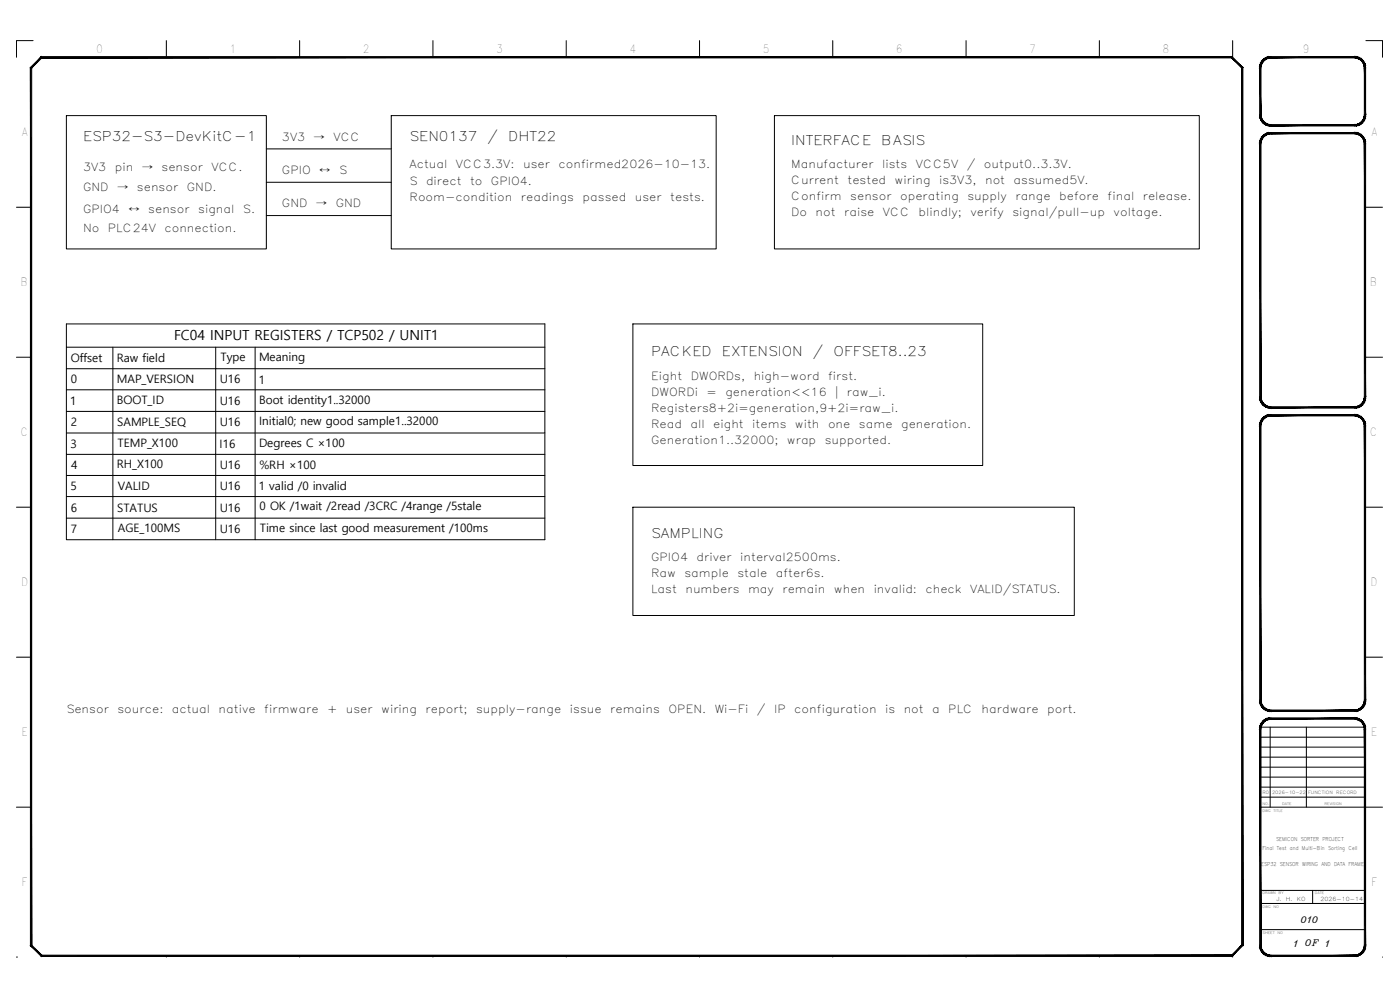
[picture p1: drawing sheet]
<svg xmlns="http://www.w3.org/2000/svg" width="420mm" height="297mm" viewBox="0 0 420 297" stroke-linecap="round" stroke-linejoin="round" font-family="sans-serif">
<g fill="none" stroke="#000" stroke-width=".3">
<path d="M9.9 12.2h-5v5M49.9 12.2v5M89.9 12.2v5M129.9 12.2v5M169.9 12.2v5M209.9 12.2v5M249.9 12.2v5M289.9 12.2v5M329.9 12.2v5M369.9 12.2v5M409.9 12.2h5v5M19.9 34.7h60v40h-60z"/>
<path d="M117.4 34.7h97.5v40h-97.5zM232.4 34.7h127.5v40h-127.5zM372.8 20.3v17.6M79.9 44.7h37.5M79.9 54.7h37.5M4.9 62.2h4.4M79.9 64.7h37.5M409.9 62.2h5M19.9 97.2h143.6v64.7h-143.6zM189.9 97.2h105v42.5h-105zM4.9 107.2h4.4M19.9 104.2h143.6"/>
<path d="M19.9 110.6h143.6M19.9 117h143.6M33.9 104.2v57.7M64.7 104.2v57.7M76.6 104.2v57.7M409.9 107.2h5M19.9 123.4h143.6M19.9 129.9h143.6M19.9 136.3h143.6M4.9 152.2h4.4M19.9 142.7h143.6M19.9 149h143.6"/>
<path d="M19.9 155.5h143.6M189.9 152.2h132.5v32.5h-132.5zM409.9 152.2h5M4.9 197.2h4.4M409.9 197.2h5M378.3 218.2h31.4M381.2 218.2v24M392.1 218.2v24M378.2 239.2h31.4M378.3 236.2h31.3M378.3 233.2h31.3M378.3 230.2h31.3"/>
<path d="M378.3 227.2h31.4M378.3 224.2h31.4M378.3 221.2h31.4M4.9 242.2h4.4M372.8 259.4v24.2M378.2 242.2h31.4M409.9 242.2h5M378.2 278.9h31.4M378.2 271.1h31.4M378.2 267.2h31.4M393.9 267.2v3.9M4.9 287.2h.1"/>
<path d="M49.9 286.8v.4M89.9 286.8v.4M129.9 286.8v.4M169.9 286.8v.4M209.9 286.8v.4M249.9 286.8v.4M289.9 286.8v.4M329.9 286.8v.4M369.9 286.5v.7M414.9 287.2h.1"/>
</g>
<g fill="#000" stroke="#000" stroke-width=".3">
<path d="M380.9 17h.5v.4zM380.9 17v.4h.5zM380.4 17.2l.5-.2v.4zM380.4 17.2l.1 .3 .4-.1zM379.9 17.3l.5-.1 .1 .3zM379.9 17.3l.2 .4 .4-.2zM379.4 17.6l.5-.3 .2 .4zM379.4 17.6l.3 .3 .4-.2zM379 18l.4-.4 .3 .3zM379 18l.3 .2 .4-.3zM379 18l.3 .2-.6 .2zM378.7 18.4l.3 .2 .3-.4zM378.7 18.4l.3 .2-.6 .2zM378.4 18.8l.4 .2 .2-.4zM378.4 18.8l.4 .2-.6 .3zM378.2 19.3l.4 .1 .2-.4zM378.2 19.3l.4 .1-.5 .4zM378.1 19.8l.4 .1 .1-.5zM378.1 19.8l.4 .1-.5 .4zM378.5 19.9l-.5 .4h.4z"/>
<path d="M381.4 17.4h25.1v-.4zM381.4 17h25.1l-25.1 .4z"/>
<path d="M378 34.5h.4l-.3 .5zM378.4 34.5l-.3 .5 .4-.1zM378.1 35l.4-.1-.3 .6zM378.5 34.9l-.3 .6 .4-.1zM378.2 35.5l.4-.1-.2 .6zM378.6 35.4l-.2 .6 .4-.2zM378.4 36l.4-.2-.1 .6zM378.8 35.8l-.1 .6 .3-.2zM378.7 36.4l.3-.2v.6zM379 36.2v.6l.3-.3zM379 36.8l.3-.3 .1 .7zM379.3 36.5l.1 .7 .3-.4zM379.7 36.8l.2 .6-.5-.2zM379.7 36.8l.2 .6 .2-.3zM380.1 37.1l.3 .5-.5-.2zM380.1 37.1l.3 .5 .1-.3zM380.5 37.3l.4 .5-.5-.2zM380.5 37.3l.4 .5v-.4zM380.9 37.4l.5 .4h-.5zM380.9 37.4l.5 .4v-.4z"/>
<path d="M378 20.3l.4 14.2v-14.2zM378 20.3l.4 14.2h-.4z"/>
<path d="M380.9 39.8h.5v.3zM380.9 39.8v.4l.5-.1zM380.4 39.9l.5-.1v.4zM380.4 39.9l.1 .4 .4-.1zM379.9 40.1l.5-.2 .1 .4zM379.9 40.1l.2 .4 .4-.2zM379.4 40.4l.5-.3 .2 .4zM379.4 40.4l.3 .3 .4-.2zM379 40.7l.4-.3 .3 .3zM379 40.7l.3 .3 .4-.3zM379 40.7l.3 .3-.6 .1zM378.7 41.1l.3 .3 .3-.4zM378.7 41.1l.3 .3-.6 .2zM378.4 41.6l.4 .2 .2-.4zM378.4 41.6l.4 .2-.6 .3zM378.2 42.1l.4 .1 .2-.4zM378.2 42.1l.4 .1-.5 .4zM378.1 42.6h.4l.1-.4zM378.1 42.6h.4l-.5 .5zM378.5 42.6l-.5 .5h.4z"/>
<path d="M381.4 37.8h25.1v-.4zM381.4 37.4h25.1l-25.1 .4z"/>
<path d="M406.5 37.4l.5 .4h-.5zM406.5 37.4l.5 .4v-.4zM407 37.4l.5 .2-.5 .2zM407 37.4l.5 .2-.1-.3zM407.4 37.3l.6 .1-.5 .2zM407.4 37.3l.6 .1-.2-.3zM407.8 37.1l.7 .1-.5 .2zM407.8 37.1l.7 .1-.3-.4zM408.2 36.8h.7l-.4 .4zM408.2 36.8h.7l-.3-.3zM408.6 36.5l.6-.1-.3 .4zM408.9 36.2l-.3 .3 .6-.1zM408.9 36.2l.6-.2-.3 .4zM409.1 35.8l-.2 .4 .6-.2zM409.1 35.8l.6-.3-.2 .5zM409.3 35.4l-.2 .4 .6-.3zM409.3 35.4l.5-.4-.1 .5zM409.4 34.9l-.1 .5 .5-.4zM409.8 34.5v.5l-.4-.1zM409.5 34.5l-.1 .4 .4-.4z"/>
<path d="M409.5 20.3l.3 14.2v-14.2zM409.5 20.3l.3 14.2h-.3z"/>
<path d="M409.8 19.8v.5h-.3zM409.4 19.9l.1 .4 .3-.5zM409.7 19.3l.1 .5-.4 .1zM409.3 19.4l.1 .5 .3-.6zM409.5 18.8l.2 .5-.4 .1zM409.1 19l.2 .4 .2-.6zM409.2 18.4l.3 .4-.4 .2zM408.9 18.6l.2 .4 .1-.6zM408.9 18l.3 .4-.3 .2zM408.9 18l-.3 .2 .3 .4zM408.5 17.6l.4 .4-.3 .2zM408.5 17.6l-.3 .3 .4 .3zM408 17.3l.5 .3-.3 .3zM408 17.3l-.2 .4 .4 .2zM407.5 17.2l.5 .1-.2 .4zM407.5 17.2l-.1 .3 .4 .2zM407 17l.5 .2-.1 .3zM407 17v.4l.4 .1zM406.5 17h.5v.4zM406.5 17v.4h.5z"/>
<path d="M378 43.1l.4 76v-76zM378 43.1l.4 76h-.4z"/>
<path d="M381.4 40.1h25.1v-.3zM381.4 39.8h25.1l-25.1 .3z"/>
<path d="M409.5 43.1l.3 76v-76zM409.5 43.1l.3 76h-.3z"/>
<path d="M409.8 42.6v.5h-.3zM409.4 42.6l.1 .5 .3-.5zM409.7 42.1l.1 .5h-.4zM409.3 42.2l.1 .4 .3-.5zM409.5 41.6l.2 .5-.4 .1zM409.1 41.8l.2 .4 .2-.6zM409.2 41.1l.3 .5-.4 .2zM408.9 41.4l.2 .4 .1-.7zM408.9 40.7l.3 .4-.3 .3zM408.9 40.7l-.3 .3 .3 .4zM408.5 40.4l.4 .3-.3 .3zM408.5 40.4l-.3 .3 .4 .3zM408 40.1l.5 .3-.3 .3zM408 40.1l-.2 .4 .4 .2zM407.5 39.9l.5 .2-.2 .4zM407.5 39.9l-.1 .4 .4 .2zM407 39.8l.5 .1-.1 .4zM407 39.8v.4l.4 .1zM406.5 39.8h.5v.4zM406.5 39.8v.3l.5 .1z"/>
<path d="M378 119.1h.4l-.3 .5zM378.4 119.1l-.3 .5h.4zM378.1 119.6h.4l-.3 .5zM378.5 119.6l-.3 .5 .4-.1zM378.2 120.1l.4-.1-.2 .6zM378.6 120l-.2 .6 .4-.2zM378.4 120.6l.4-.2-.1 .7zM378.8 120.4l-.1 .7 .3-.3zM378.7 121.1l.3-.3v.7zM379 120.8v.7l.3-.3zM379 121.5l.3-.3 .1 .6zM379.3 121.2l.1 .6 .3-.3zM379.7 121.5l.2 .6-.5-.3zM379.7 121.5l.2 .6 .2-.4zM380.1 121.7l.3 .6-.5-.2zM380.1 121.7l.3 .6 .1-.4zM380.5 121.9l.4 .5-.5-.1zM380.5 121.9l.4 .5v-.4zM380.9 122l.5 .4h-.5zM380.9 122l.5 .4v-.4z"/>
<path d="M378 127.7l.4 82.4v-82.4zM378 127.7l.4 82.4h-.4z"/>
<path d="M381.4 122v.4l25.1-.4zM381.4 122.4l25.1-.4v.4z"/>
<path d="M381.4 124.4v.4l25.1-.4zM381.4 124.8l25.1-.4v.4z"/>
<path d="M380.9 124.5l.5-.1v.4zM380.9 124.5v.3h.5zM380.4 124.6l.5-.1v.3zM380.4 124.6l.1 .3 .4-.1zM379.9 124.8l.5-.2 .1 .3zM379.9 124.8l.2 .3 .4-.2zM379.4 125l.5-.2 .2 .3zM379.4 125l.3 .4 .4-.3zM379 125.4l.4-.4 .3 .4zM379 125.4l.3 .3 .4-.3zM379 125.4l.3 .3-.6 .1zM378.7 125.8l.3 .2 .3-.3zM378.7 125.8l.3 .2-.6 .2zM378.4 126.2l.4 .2 .2-.4zM378.4 126.2l.4 .2-.6 .3zM378.2 126.7l.4 .1 .2-.4zM378.2 126.7l.4 .1-.5 .4zM378.1 127.2l.4 .1 .1-.5zM378.1 127.2l.4 .1-.5 .4zM378.5 127.3l-.5 .4h.4z"/>
<path d="M406.5 122l.5 .4h-.5zM406.5 122l.5 .4v-.4zM407 122l.5 .3-.5 .1zM407 122l.5 .3-.1-.4zM407.4 121.9l.6 .2-.5 .2zM407.4 121.9l.6 .2-.2-.4zM407.8 121.7l.7 .1-.5 .3zM407.8 121.7l.7 .1-.3-.3zM408.2 121.5h.7l-.4 .3zM408.2 121.5h.7l-.3-.3zM408.6 121.2l.6-.1-.3 .4zM408.9 120.8l-.3 .4 .6-.1zM408.9 120.8l.6-.2-.3 .5zM409.1 120.4l-.2 .4 .6-.2zM409.1 120.4l.6-.3-.2 .5zM409.3 120l-.2 .4 .6-.3zM409.3 120l.5-.4-.1 .5zM409.4 119.6l-.1 .4 .5-.4zM409.8 119.1v.5h-.4zM409.5 119.1l-.1 .5 .4-.5z"/>
<path d="M409.8 127.2v.5h-.3zM409.4 127.3l.1 .4 .3-.5zM409.7 126.7l.1 .5-.4 .1zM409.3 126.8l.1 .5 .3-.6zM409.5 126.2l.2 .5-.4 .1zM409.1 126.4l.2 .4 .2-.6zM409.2 125.8l.3 .4-.4 .2zM408.9 126l.2 .4 .1-.6zM408.9 125.4l.3 .4-.3 .2zM408.9 125.4l-.3 .3 .3 .3zM408.5 125l.4 .4-.3 .3zM408.5 125l-.3 .4 .4 .3zM408 124.8l.5 .2-.3 .4zM408 124.8l-.2 .3 .4 .3zM407.5 124.6l.5 .2-.2 .3zM407.5 124.6l-.1 .3 .4 .2zM407 124.5l.5 .1-.1 .3zM407 124.5v.3l.4 .1zM406.5 124.4l.5 .1v.3zM406.5 124.4v.4h.5z"/>
<path d="M409.5 127.7l.3 82.4v-82.4zM409.5 127.7l.3 82.4h-.3z"/>
<path d="M378 210.1h.4l-.3 .5zM378.4 210.1l-.3 .5h.4zM378.1 210.6h.4l-.3 .5zM378.5 210.6l-.3 .5 .4-.1zM378.2 211.1l.4-.1-.2 .6zM378.6 211l-.2 .6 .4-.2zM378.4 211.6l.4-.2-.1 .7zM378.8 211.4l-.1 .7 .3-.3zM378.7 212.1l.3-.3v.7zM379 211.8v.7l.3-.3zM379 212.5l.3-.3 .1 .6zM379.3 212.2l.1 .6 .3-.3zM379.7 212.5l.2 .6-.5-.3zM379.7 212.5l.2 .6 .2-.4zM380.1 212.7l.3 .6-.5-.2zM380.1 212.7l.3 .6 .1-.4zM380.5 212.9l.4 .5-.5-.1zM380.5 212.9l.4 .5v-.4zM380.9 213l.5 .4h-.5zM380.9 213l.5 .4v-.4z"/>
<path d="M378 218.7l.4 64.9v-64.9zM378 218.7l.4 64.9h-.4z"/>
<path d="M381.4 213v.4l25.1-.4zM381.4 213.4l25.1-.4v.4z"/>
<path d="M381.4 215.4v.4l25.1-.4zM381.4 215.8l25.1-.4v.4z"/>
<path d="M380.9 215.4h.5v.4zM380.9 215.4v.4h.5zM380.4 215.6l.5-.2v.4zM380.4 215.6l.1 .3 .4-.1zM379.9 215.8l.5-.2 .1 .3zM379.9 215.8l.2 .3 .4-.2zM379.4 216l.5-.2 .2 .3zM379.4 216l.3 .4 .4-.3zM379 216.4l.4-.4 .3 .4zM379 216.4l.3 .3 .4-.3zM379 216.4l.3 .3-.6 .1zM378.7 216.8l.3 .2 .3-.3zM378.7 216.8l.3 .2-.6 .2zM378.4 217.2l.4 .2 .2-.4zM378.4 217.2l.4 .2-.6 .3zM378.2 217.7l.4 .1 .2-.4zM378.2 217.7l.4 .1-.5 .4zM378.1 218.2l.4 .1 .1-.5zM378.1 218.2l.4 .1-.5 .4zM378.5 218.3l-.5 .4h.4z"/>
<path d="M406.5 213l.5 .4h-.5zM406.5 213l.5 .4v-.4zM407 213l.5 .3-.5 .1zM407 213l.5 .3-.1-.4zM407.4 212.9l.6 .2-.5 .2zM407.4 212.9l.6 .2-.2-.4zM407.8 212.7l.7 .1-.5 .3zM407.8 212.7l.7 .1-.3-.3zM408.2 212.5h.7l-.4 .3zM408.2 212.5h.7l-.3-.3zM408.6 212.2l.6-.1-.3 .4zM408.9 211.8l-.3 .4 .6-.1zM408.9 211.8l.6-.2-.3 .5zM409.1 211.4l-.2 .4 .6-.2zM409.1 211.4l.6-.3-.2 .5zM409.3 211l-.2 .4 .6-.3zM409.3 211l.5-.4-.1 .5zM409.4 210.6l-.1 .4 .5-.4zM409.8 210.1v.5h-.4zM409.5 210.1l-.1 .5 .4-.5z"/>
<path d="M409.8 218.2v.5h-.3zM409.4 218.3l.1 .4 .3-.5zM409.7 217.7l.1 .5-.4 .1zM409.3 217.8l.1 .5 .3-.6zM409.5 217.2l.2 .5-.4 .1zM409.1 217.4l.2 .4 .2-.6zM409.2 216.8l.3 .4-.4 .2zM408.9 217l.2 .4 .1-.6zM408.9 216.4l.3 .4-.3 .2zM408.9 216.4l-.3 .3 .3 .3zM408.5 216l.4 .4-.3 .3zM408.5 216l-.3 .4 .4 .3zM408 215.8l.5 .2-.3 .4zM408 215.8l-.2 .3 .4 .3zM407.5 215.6l.5 .2-.2 .3zM407.5 215.6l-.1 .3 .4 .2zM407 215.4l.5 .2-.1 .3zM407 215.4v.4l.4 .1zM406.5 215.4h.5v.4zM406.5 215.4v.4h.5z"/>
<path d="M409.5 218.7l.3 64.9v-64.9zM409.5 218.7l.3 64.9h-.3z"/>
<path d="M372.6 20.4v263.2l.4 .1zM372.6 20.4l.4-.2v263.5zM369.6 17.4l3 3 .4-.2zM369.8 17l3.2 3.2-3.4-2.8zM12.5 17.4h357.1l.2-.4zM12.4 17h357.4l-357.3 .4zM12.4 17l-2.9 3.4 3-3zM12.4 17l-2.9 3.4-.4-.2zM9.1 20.2l.4 263.4v-263.2zM9.1 20.2l.4 263.4-.4 .1zM9.1 283.7l3.4 2.9-3-3zM9.1 283.7l3.4 2.9-.1 .4zM12.5 286.6l-.1 .4 357.2-.4zM12.4 287l357.2-.4 .2 .4zM369.6 286.6l.2 .4 2.8-3.4zM372.6 283.6l.4 .1-3.2 3.3z"/>
<path d="M378 283.6h.4l-.3 .6zM378.4 283.6l-.3 .6 .4-.1zM378.1 284.2l.4-.1-.3 .6zM378.5 284.1l-.3 .6 .4-.1zM378.2 284.7l.4-.1-.2 .6zM378.6 284.6l-.2 .6 .4-.2zM378.4 285.2l.4-.2-.1 .6zM378.8 285l-.1 .6 .3-.2zM378.7 285.6l.3-.2v.6zM379 285.4v.6l.3-.3zM379 286l.3-.3 .1 .6zM379.3 285.7l.1 .6 .3-.3zM379.7 286l.2 .6-.5-.3zM379.7 286l.2 .6 .2-.3zM380.1 286.3l.3 .5-.5-.2zM380.1 286.3l.3 .5 .1-.4zM380.5 286.4l.4 .5-.5-.1zM380.5 286.4l.4 .5v-.4zM380.9 286.5l.5 .5-.5-.1zM380.9 286.5l.5 .5v-.4z"/>
<path d="M381.4 286.6v.4l25.1-.4zM381.4 287l25.1-.4v.4z"/>
<path d="M406.5 286.6l.5 .3-.5 .1zM406.5 286.6l.5 .3v-.4zM407 286.5l.5 .3-.5 .1zM407 286.5l.5 .3-.1-.4zM407.4 286.4l.6 .2-.5 .2zM407.4 286.4l.6 .2-.2-.3zM407.8 286.3h.7l-.5 .3zM407.8 286.3h.7l-.3-.3zM408.2 286h.7l-.4 .3zM408.2 286h.7l-.3-.3zM408.6 285.7l.6-.1-.3 .4zM408.9 285.4l-.3 .3 .6-.1zM408.9 285.4l.6-.2-.3 .4zM409.1 285l-.2 .4 .6-.2zM409.1 285l.6-.3-.2 .5zM409.3 284.6l-.2 .4 .6-.3zM409.3 284.6l.5-.4-.1 .5zM409.4 284.1l-.1 .5 .5-.4zM409.8 283.6v.6l-.4-.1zM409.5 283.6l-.1 .5 .4-.5z"/>
</g>
<text font-size="4.2" x="52.2" y="102">FC04 INPUT REGISTERS / TCP502 / UNIT1</text>
<g font-size="4">
<text x="24.9" y="42.2">ESP32-S3-DevKitC-1</text>
<text x="122.9" y="42.2">SEN0137</text>
<text x="146.3" y="42.2">/</text>
<text x="152.5" y="42.2">DHT22</text>
<text x="237.4" y="43.4">INTERFACE</text>
<text x="264.5" y="43.4">BASIS</text>
<text x="195.4" y="106.9">PACKED</text>
<text x="216.6" y="106.9">EXTENSION</text>
<text x="244" y="106.9">/</text>
<text x="250.2" y="106.9">OFFSET8..23</text>
<text x="195.4" y="161.4">SAMPLING</text>
</g>
<g font-size="3.5">
<text x="21.3" y="108.7">Offset</text>
<text x="35" y="108.7">Raw field</text>
<text x="66.2" y="108.2">Type</text>
<text x="77.7" y="108.3">Meaning</text>
<text x="21.3" y="115">0</text>
<text x="35" y="114.8">MAP_VERSION</text>
<text x="65.9" y="115.1">U16</text>
<text x="77.7" y="115.1">1</text>
<text x="21.1" y="121.5">1</text>
<text x="35" y="121.2">BOOT_ID</text>
<text x="65.9" y="121.4">U16</text>
<text x="77.7" y="121.1">Boot identity1..32000</text>
<text x="21.2" y="127.9">2</text>
<text x="35.1" y="127.7">SAMPLE_SEQ</text>
<text x="65.9" y="127.9">U16</text>
<text x="77.7" y="127.6">Initial0; new good sample1..32000</text>
<text x="21.2" y="134.4">3</text>
<text x="35.3" y="134.1">TEMP_X100</text>
<text x="65.9" y="134.4">I16</text>
<text x="77.7" y="134">Degrees C ×100</text>
<text x="21.4" y="140.7">4</text>
<text x="35" y="140.5">RH_X100</text>
<text x="65.9" y="140.7">U16</text>
<text x="77.9" y="140.7">%RH ×100</text>
<text x="21.2" y="147">5</text>
<text x="35.3" y="147.1">VALID</text>
<text x="65.9" y="147.1">U16</text>
<text x="77.7" y="146.9">1 valid /0 invalid</text>
<text x="21.2" y="153.5">6</text>
<text x="35.1" y="153.5">STATUS</text>
<text x="65.9" y="153.5">U16</text>
<text x="77.9" y="153.1">0 OK /1wait /2read /3CRC /4range /5stale</text>
<text x="21.3" y="159.9">7</text>
<text x="35.3" y="159.7">AGE_100MS</text>
<text x="65.9" y="160">U16</text>
<text x="78" y="159.6">Time since last good measurement /100ms</text>
</g>
<g font-size="3.4">
<text x="29" y="15.9">0</text>
<text x="69.2" y="15.9">1</text>
<text x="109" y="15.9">2</text>
<text x="149" y="15.9">3</text>
<text x="189" y="16">4</text>
<text x="229" y="15.9">5</text>
<text x="269" y="15.9">6</text>
<text x="309" y="15.9">7</text>
<text x="349" y="15.9">8</text>
<text x="391" y="15.9">9</text>
<text x="6.4" y="40.9">A</text>
<text x="411.4" y="40.9">A</text>
<text x="84.6" y="42.2">3V3</text>
<text x="94.1" y="42.2">→</text>
<text x="100.1" y="42.2">VCC</text>
<text x="24.9" y="51.4">3V3</text>
<text x="34.4" y="51.4">pin</text>
<text x="42.6" y="51.4">→</text>
<text x="48.5" y="51.4">sensor</text>
<text x="63.5" y="51.4">VCC.</text>
<text x="84.6" y="52.2">GPIO</text>
<text x="95.8" y="52.2">↔</text>
<text x="101.8" y="52.2">S</text>
<text x="122.9" y="50.4">Actual</text>
<text x="136.8" y="50.4">VCC3.3V:</text>
<text x="157" y="50.4">user</text>
<text x="167.6" y="50.4">confirmed2026-10-13.</text>
<text x="237.4" y="50.4">Manufacturer</text>
<text x="264.7" y="50.4">lists</text>
<text x="274.8" y="50.4">VCC5V</text>
<text x="290.1" y="50.4">/</text>
<text x="295.3" y="50.4">output0..3.3V.</text>
<text x="24.9" y="57.2">GND</text>
<text x="35.1" y="57.2">→</text>
<text x="41.1" y="57.2">sensor</text>
<text x="56.1" y="57.2">GND.</text>
<text x="122.9" y="55.4">S</text>
<text x="127.9" y="55.4">direct</text>
<text x="141.1" y="55.4">to</text>
<text x="147.4" y="55.4">GPIO4.</text>
<text x="237.4" y="55.2">Current</text>
<text x="254.3" y="55.2">tested</text>
<text x="268.5" y="55.2">wiring</text>
<text x="281.8" y="55.2">is3V3,</text>
<text x="295.6" y="55.2">not</text>
<text x="304.2" y="55.2">assumed5V.</text>
<text x="24.9" y="63.9">GPIO4</text>
<text x="38.6" y="63.9">↔</text>
<text x="44.5" y="63.9">sensor</text>
<text x="59.5" y="63.9">signal</text>
<text x="72.9" y="63.9">S.</text>
<text x="84.6" y="62.2">GND</text>
<text x="94.8" y="62.2">→</text>
<text x="100.8" y="62.2">GND</text>
<text x="122.9" y="60.4">Room-condition</text>
<text x="156.3" y="60.4">readings</text>
<text x="174.8" y="60.4">passed</text>
<text x="190.5" y="60.4">user</text>
<text x="201.2" y="60.4">tests.</text>
<text x="237.4" y="60.1">Confirm</text>
<text x="237.4" y="64.9">Do</text>
<text x="244.8" y="64.9">not</text>
<text x="253.4" y="64.9">raise</text>
<text x="255.2" y="60.1">sensor</text>
<text x="265" y="64.9">VCC</text>
<text x="270.1" y="60.1">operating</text>
<text x="275.7" y="64.9">blindly;</text>
<text x="290.3" y="60.1">supply</text>
<text x="291.2" y="64.9">verify</text>
<text x="303.8" y="64.9">signal/pull-up</text>
<text x="304.7" y="60.1">range</text>
<text x="317.9" y="60.1">before</text>
<text x="332.4" y="60.1">final</text>
<text x="334.2" y="64.9">voltage.</text>
<text x="343" y="60.1">release.</text>
<text x="24.9" y="69.7">No</text>
<text x="32.4" y="69.7">PLC24V</text>
<text x="49.4" y="69.7">connection.</text>
<text x="6.3" y="85.9">B</text>
<text x="411.3" y="85.9">B</text>
<text x="195.4" y="113.9">Eight</text>
<text x="207.3" y="113.9">DWORDs,</text>
<text x="226.2" y="113.9">high-word</text>
<text x="248.5" y="113.9">first.</text>
<text x="195.4" y="118.7">DWORDi</text>
<text x="212" y="118.7">=</text>
<text x="217.7" y="118.7">generation&lt;&lt;16</text>
<text x="250.6" y="118.7">|</text>
<text x="254.2" y="118.7">raw_i.</text>
<text x="195.4" y="123.6">Registers8+2i=generation,9+2i=raw_i.</text>
<text x="6.3" y="130.9">C</text>
<text x="195.4" y="128.4">Read</text>
<text x="207.2" y="128.4">all</text>
<text x="214" y="128.4">eight</text>
<text x="225.8" y="128.4">items</text>
<text x="238.6" y="128.4">with</text>
<text x="248.5" y="128.4">one</text>
<text x="257.8" y="128.4">same</text>
<text x="270.4" y="128.4">generation.</text>
<text x="411.3" y="130.9">C</text>
<text x="195.4" y="133.3">Generation1..32000;</text>
<text x="236.2" y="133.3">wrap</text>
<text x="247.5" y="133.3">supported.</text>
<text x="195.4" y="168.4">GPIO4</text>
<text x="195.4" y="173.2">Raw</text>
<text x="205.4" y="173.2">sample</text>
<text x="209" y="168.4">driver</text>
<text x="221.3" y="173.2">stale</text>
<text x="222.1" y="168.4">interval2500ms.</text>
<text x="232.8" y="173.2">after6s.</text>
<text x="6.4" y="175.9">D</text>
<text x="195.4" y="178.1">Last</text>
<text x="205.7" y="178.1">numbers</text>
<text x="224.5" y="178.1">may</text>
<text x="234.8" y="178.1">remain</text>
<text x="250.3" y="178.1">when</text>
<text x="262.2" y="178.1">invalid:</text>
<text x="277.8" y="178.1">check</text>
<text x="291.1" y="178.1">VALID/STATUS.</text>
<text x="411.4" y="175.9">D</text>
<text x="19.9" y="213.9">Sensor</text>
<text x="35.3" y="213.9">source:</text>
<text x="51.6" y="213.9">actual</text>
<text x="65.6" y="213.9">native</text>
<text x="79.3" y="213.9">firmware</text>
<text x="98.1" y="213.9">+</text>
<text x="103.8" y="213.9">user</text>
<text x="114.4" y="213.9">wiring</text>
<text x="127.7" y="213.9">report;</text>
<text x="142.9" y="213.9">supply-range</text>
<text x="171" y="213.9">issue</text>
<text x="183.1" y="213.9">remains</text>
<text x="200.6" y="213.9">OPEN.</text>
<text x="214.5" y="213.9">Wi-Fi</text>
<text x="227.2" y="213.9">/</text>
<text x="232.3" y="213.9">IP</text>
<text x="238.4" y="213.9">configuration</text>
<text x="265.6" y="213.9">is</text>
<text x="271.2" y="213.9">not</text>
<text x="279.8" y="213.9">a</text>
<text x="284.6" y="213.9">PLC</text>
<text x="294.6" y="213.9">hardware</text>
<text x="314.3" y="213.9">port.</text>
<text x="6.5" y="220.9">E</text>
<text x="411.5" y="220.9">E</text>
<text x="6.6" y="265.9">F</text>
<text x="411.6" y="265.9">F</text>
</g>
<g font-size="2.7">
<text x="390.4" y="276.8">010</text>
<text x="388.4" y="284">1</text>
<text x="391.7" y="283.9">OF</text>
<text x="397.9" y="284">1</text>
</g>
<g font-size="1.7">
<text x="383.1" y="270.3">J.</text>
<text x="385.9" y="270.3">H.</text>
<text x="389.2" y="270.3">KO</text>
<text x="396.3" y="270.3">2026-10-14</text>
</g>
<g font-size="1.6">
<text x="378.9" y="254.9">Final Test and Multi-Bin Sorting Cell</text>
<text x="383" y="252.4">SEMICON SORTER PROJECT</text>
<text x="378.5" y="260">ESP32 SENSOR WIRING AND DATA FRAME</text>
</g>
<g font-size="1.3">
<text x="378.9" y="238.1">R0</text>
<text x="381.8" y="238.1">2026-10-22</text>
<text x="392.6" y="238.2">FUNCTION</text>
<text x="401" y="238.2">RECORD</text>
</g>
<g font-size="1.1">
<text x="378.9" y="243.5">DWG</text>
<text x="378.9" y="241.5">NO.</text>
<text x="382.2" y="243.5">TITLE</text>
<text x="384.8" y="241.5">DATE</text>
<text x="397.5" y="241.5">REVISION</text>
<text x="378.9" y="268.3">DRAWN</text>
<text x="383.7" y="268.3">BY</text>
<text x="394.6" y="268.3">DATE</text>
<text x="378.9" y="272.5">DWG</text>
<text x="382.2" y="272.5">NO</text>
<text x="378.9" y="280.2">SHEET</text>
<text x="383.4" y="280.2">NO</text>
</g>
</svg>
